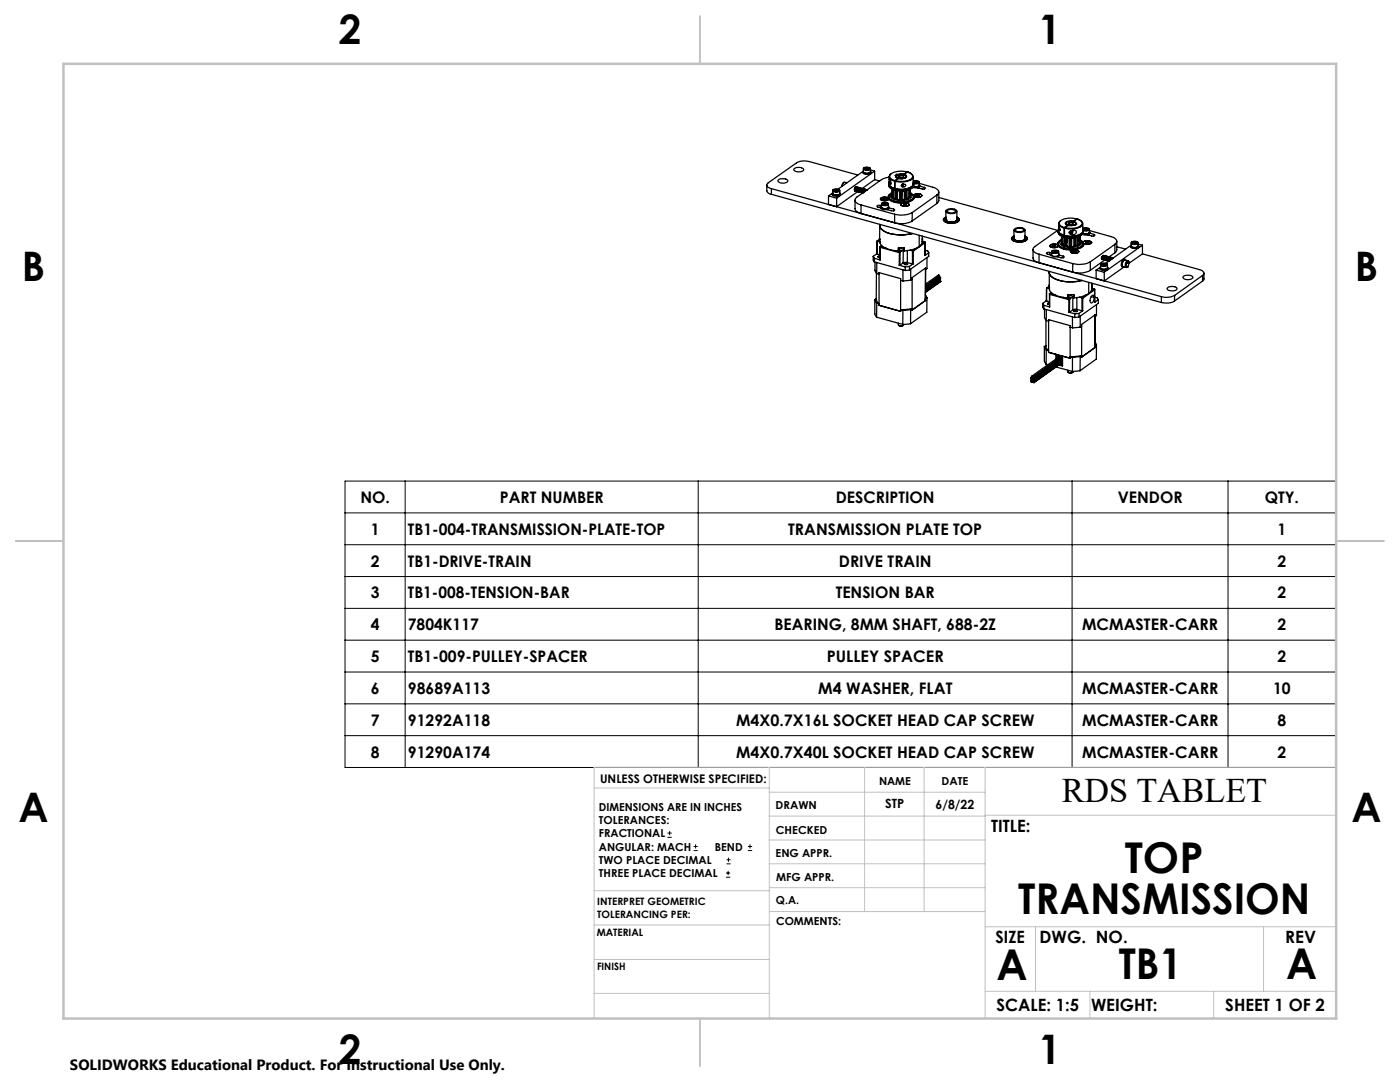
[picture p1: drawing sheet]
<svg xmlns="http://www.w3.org/2000/svg" width="279mm" height="216mm" viewBox="0 0 279 216" stroke-linecap="round" stroke-linejoin="round" font-family="sans-serif">
<g fill="none" stroke="#000" stroke-width=".2">
<path d="M68.9 96h197.6v57.1h-197.6zM80.9 96v57.1M139.3 96v57.1M214 96v57.1M245.1 96v57.1M68.9 102.3h197.6M68.9 108.7h197.6M68.9 115h197.6M68.9 121.4h197.6M68.9 127.7h197.6M68.9 134.1h197.6M68.9 140.4h197.6"/>
<path d="M68.9 146.8h197.6M133.2 167.1h.9M133.2 166.2h.9M133.6 165.8v.9M138.4 169.7h.8M138.4 168.9h.8M138.8 168.5v.8M144.9 175h.8M144.9 174.2h.8M145 172.4h.8M145 171.6h.8M145.3 173.8v.8"/>
<path d="M145.4 171.1v.9M149.3 169.7h.8M149.3 168.9h.8M149.7 168.5v.8"/>
</g>
<g fill="none" stroke="#c0c0c0" stroke-width=".2">
<path d="M118.6 157.2h34.9M153.5 153.1v50.1M153.5 158.1h43.1M172.5 153.1v28.8M184.4 153.1v28.8M196.6 153.1v50.1M266.7 153.1h-148.1v50.1M118.6 177.7h35M153.5 167.6h43.1M153.5 162.8h43.1M153.5 172.4h43.1M153.5 177.1h43.1"/>
<path d="M196.6 162.7h70.1M118.6 198.2h34.9M118.6 191.5h34.9M118.6 184.6h35M153.6 181.9h43M196.6 197.8h70.1M196.6 184.9h70.1M206.7 184.9v12.9M217.5 197.8v5.4M242.2 197.8v5.4M252.2 184.9v12.9"/>
</g>
<path d="M139.7 3.2v9.5M3.1 107.9h9.6M266.7 107.9h9.5M139.7 203.2v9.6" fill="none" stroke="#c0c0c0" stroke-width=".25"/>
<path d="M12.7 12.7h254v190.5h-254z" fill="none" stroke="#c0c0c0" stroke-width=".5"/>
<g fill="none" stroke="#000" stroke-width=".25">
<path d="M153 36.9l.1 1.4 .3 .3 .6 .2M154 37.6l77.8 21.6M154 37.6v1.2M154 38.8l77.8 21.6M155.4 35.9a1.37 1.37 0 0 1 1.8 .2 1.35 1.35 0 0 1-1.9 0zM158.5 33.6a1.37 1.37 0 0 1 1.9 .3 1.39 1.39 0 0 1-2 0zM165.3 39.1l1.7 .4M165.3 39.1v1.7l1.7 .4M166.1 38.7v.1a1.13 1.13 0 0 0 1.6 0v-.1M166.2 38v.6a.94 .94 0 0 0 1.4 0v-.6M166.2 38.5l-.1 .1a1.02 1.02 0 0 0 1.6 .1l-.1-.2M166.2 38.5l-.9 .6"/>
<path d="M166.3 38.8a1.17 1.17 0 0 0 1.2 0M166.3 37.8a.81 .81 0 0 1 1.2 .2 .86 .86 0 0 1-1.2-.1zM166.3 37.8l-.1 .2a.79 .79 0 0 0 1.4-.1l-.2-.1M166.6 37.9l-.1 .1M166.9 37.8l.3 .1M166.9 37.8l-.3 .1M166.9 37.8v.3M167 39.5v1.7M167.2 37.9l-.3 .2-.4-.1M167.2 37.9v.2M168.4 36.4l-.4 .8M169 36.5l-.7-.1-.3 .8"/>
<path d="M170.6 38.1h.1M170.6 39.9v1.9l.6 .5 .6 .3M170.7 38.1h.1M170.7 37.4l-.2 .2 .1 .4M170.8 37.3l-.2 .3 .1 .5M170.8 37.3h.1M170.9 37.4l-.1-.1-.2 .3 .1 .5M170.9 37.3a.53 .53 0 0 0-.1 .8l-.1-.5 .2-.2h.1M170.9 38.1v.1M171 37.3h.1M171 37.3a.47 .47 0 0 0-.4 .3 .47 .47 0 0 0 .1 .5h.1M171 38.2h.1"/>
<path d="M171.1 37.4h.1M171.1 37.4a.49 .49 0 0 0-.2 .7M171.1 37.4a.4 .4 0 0 0-.3 .3 .4 .4 0 0 0 .1 .4M171.2 37.4l-.3 .5 .1 .3M171.2 37.4h.1M171.2 34.9l-9.7-2.7a3.4 3.4 0 0 0-2.6 .3l-5.7 4.1a.6 .6 0 0 0 .4 .9l.4 .1M171.2 37.5l-.1-.1-.2 .3 .1 .5M171.3 38.2h.1M171.3 37.4h.1M171.3 37.4a.49 .49 0 0 0-.1 .8l-4.2 3M171.3 37.5l-.1 .2-.1 .4M171.4 38.3h.1"/>
<path d="M171.4 37.5a.22 .22 0 0 0-.3 0 .22 .22 0 0 0 0 .3v.4h.2M171.4 37.5h.1M171.4 37.5a.49 .49 0 0 0-.1 .7M171.5 37.6l-.1 .6M171.5 37.5a.3 .3 0 0 0-.4 .2 .3 .3 0 0 0 .1 .3l.1 .2M171.5 37.5l-.2 .5 .1 .3M171.5 37.5h.1M171.6 37.6l-.1-.1-.2 .4 .1 .4M171.6 38.3h.1M171.7 37.5h.1M171.7 37.5a.49 .49 0 0 0-.2 .8l-.1-.3 .1-.4h.2M171.7 37.7l-.1 .3 .1 .3"/>
<path d="M171.8 37.6l-.3 .4 .1 .3M171.8 37.6h.1M171.8 37.6a.44 .44 0 0 0-.2 .7M171.8 38.4h.1M171.9 37.6a.49 .49 0 0 0-.1 .8l-.2-.4a.24 .24 0 0 1 .1-.3 .24 .24 0 0 1 .3 0M172 38.5h.1M172 37.6h.1M172 37.6a.47 .47 0 0 0-.1 .8M172.1 37.7h-.2l-.2 .4 .2 .3M172.2 37.7l-.2 .6M172.2 37.7l-.3 .2 .1 .6M172.2 37.7h-.2l-.1 .3 .1 .5"/>
<path d="M172.2 34.3a.94 .94 0 0 0 1.6 0M172.3 37.7a.52 .52 0 0 0-.2 .8l-.1-.5 .2-.3h.1M172.3 33.7v.6a.93 .93 0 0 0 1.4 0v-.6M172.4 37.7a.51 .51 0 0 0-.2 .8M172.4 33.5a.82 .82 0 0 1 1.2 .2 .94 .94 0 0 1-1.2 0zM172.4 34.4a1.11 1.11 0 0 0 1.2 0M172.4 37.8l-.2 .1v.6M172.5 33.5l-.2 .1a.88 .88 0 0 0 1.4 .1l-.1-.2M172.5 37.7l-.3 .3v.5M172.5 37.8l-.1-.1-.1 .2v.6M172.6 37.8h.1M172.6 37.8l-.2 .1-.1 .5"/>
<path d="M172.6 33.6l.6 .2M172.6 33.6l.2 .1M172.7 37.9l-.2-.1-.2 .6M172.8 37.8l-.3 .1-.1 .4 .2-.4M172.8 37.9h-.2l-.1 .4M172.9 37.9l-.3 .3a.24 .24 0 0 1 .1-.3 .24 .24 0 0 1 .2 0M172.9 33.5h.3M172.9 33.5l-.3 .1M172.9 33.5v.3M173 37.9h.1M173 37.9l-.2 .2 .2-.2M173.2 33.5l.2 .1"/>
<path d="M173.2 33.5v.3M173.4 33.6l-.2 .2M173.4 33.6l-.1 .1M173.7 34.1l.1 .1a.73 .73 0 0 1-1.2 .4l-.3-.1v-.4l-5 3.6M173.7 33.9l.9 .2M174.6 34.1l-7.6 5.4M174.6 34.1v1.7M174.6 35.8l-2.6 1.8M174.6 35.8l.9 .3M175.7 39.7l.1 .2M175.8 39.6a1.21 1.21 0 0 1 1.5 .1 1.01 1.01 0 0 1-1.6 0zM176.2 39.7l.2 .1"/>
<path d="M176.2 39.7l.1 .1M176.4 39.6h.3M176.4 39.6l-.2 .1M176.4 39.8h.3M176.4 39.6v.2M176.7 39.6l.1 .1M176.7 39.6v.2M176.8 39.7l-.1 .1M177.2 39.5a1.15 1.15 0 0 0-1.5 .2 1.2 1.2 0 0 0 1.6 0M177.2 39.5h.1M177.3 39.3v.2M177.3 39.7l-.1 .2"/>
<path d="M177.3 39.7a3.5 3.5 0 0 0 2.9 .8M177.3 36.9a1.25 1.25 0 0 0 1.4 1 3.6 3.6 0 0 0 3.6-.8l.1-.2M177.3 39.3a2.32 2.32 0 0 0 2.7 1.1 2.32 2.32 0 0 0 2.4-1.1M177.3 39.2v.1M177.3 39.7h.1M177.4 39.3v.5M177.4 35.3l-1.5 .5-5.2 3.9a.89 .89 0 0 0 .8 1.1l.3 .1M177.4 36.2a1.23 1.23 0 0 0 1.1 1.4M177.4 35.7l.2 .2a.59 .59 0 0 1 .2 .9 .61 .61 0 0 1-.4-.9zM177.4 36.7a1.27 1.27 0 0 0 1.5 1.1 3.4 3.4 0 0 0 3.3-.8v-.3M177.4 36.5v.2a1.2 1.2 0 0 0 1.1 1.1 4.6 4.6 0 0 0 3.6-.5 .52 .52 0 0 0 .1-.8M177.4 35.2v.6"/>
<path d="M177.5 38.8l-.3 .5v.2M177.7 36.7v-.6l-.1 .4 .2 .3M177.7 39.9a4.3 4.3 0 0 0 4.3 0M177.8 34.7a.66 .66 0 0 0-.3 .7 .66 .66 0 0 0 .4 .5l.6 .3M177.9 37.4l.7 .3M178 38.4l-.4 .4M178 37.7l.1 1.6M178 38.5a.63 .63 0 0 0-.3 .7 .63 .63 0 0 0 .5 .5 3.6 3.6 0 0 0 3.8-.4v-.4l-.3-.3M178.1 39.3h.2M178.1 37.7v1.6M178.3 37.9v1.6l.3 .2M178.5 37.6h.1"/>
<path d="M178.5 36.2v1.4M178.6 36.1l-.1 .1M178.6 36.2v1.4M178.6 38v1.7M178.7 36.1l-.1 .1M178.8 35a.45 .45 0 0 0 .4 .6M178.8 35l.1 .1M178.9 35.3l.3 .3M178.9 35.3h.1M178.9 35.2v.1M178.9 39.6l-.3 .1M178.9 39.6l.2 .1"/>
<path d="M178.9 38v1.6M179 35.5l-.1-.3a1.28 1.28 0 0 1 1.9 0l-.1 .3M179 34.8h.1M179 34.8l-.4 .2h.2M179 34.8v.2M179.1 34.8l.1 .1M179.1 38.1v1.7l.4 .1M179.2 35.6h.1M179.2 35.6l-.6 .5M179.3 35.6h.1M179.3 35.6l-.6 .5M179.4 35.1l.5-.1 .4 .2a.58 .58 0 0 1-.9 0z"/>
<path d="M179.4 35.1l.2 .3h.5M179.5 38.1v1.8M179.6 39.8l-.1 .1M179.6 39.8h.3M179.7 38.1l-.1 1.7M179.9 36.9l.1 .3M179.9 39.8l.1 .1M179.9 38.1v1.7M180 36.9a.4 .4 0 0 1 .4-.2 .4 .4 0 0 1 .3 .4 .41 .41 0 0 1-.4 .2 .41 .41 0 0 1-.3-.4zM180 37.1l.2 .1M180.1 38.1l-.1 1.8M180.1 36.7a.25 .25 0 0 1 .1 .3 .25 .25 0 0 1-.3 .1l.1-.2v.3z"/>
<path d="M180.1 36.9v.3M180.1 36.8v.4M180.1 37.2h.1M180.2 36.8l.1 .1-.1 .3zM180.2 37.1l-.1 .2M180.3 36.8h.1M180.4 34.7l-1.3 .1M180.4 34.7l-.1 .2M180.5 34.8l.6-.5 .3 .1a.76 .76 0 0 1 .7 .8 .76 .76 0 0 1-.7 .7l-1.1 .3-1.6-.1M180.5 34.8a.42 .42 0 0 1 .4 .5 .42 .42 0 0 1-.5 .3h-1.1M180.5 34.8l-.1 .1M180.5 38.1v1.7l-.5 .1"/>
<path d="M180.7 39.7h-.2M180.7 39.7h.2M180.7 38v1.7M180.8 35.2a1.28 1.28 0 0 1-1.5 .4M180.9 38v1.7M181 34.3a3.2 3.2 0 0 0-3.4 .8l.2 .5 .8 .5M181 34.3l.1 .1M181 34.3l-.6 .4M181.1 34.3l.7 .3M181.1 34.4h.1M181.3 37.9v1.7l-.4 .1M181.3 39.4h.2"/>
<path d="M181.5 37.8v1.6M181.7 38.5a.74 .74 0 0 1 .6 .6 .74 .74 0 0 1-.5 .8 4.1 4.1 0 0 1-4.4-.4l-.1-.4 .2-.3M181.7 37.7v1.5l-.2 .2M181.7 39h.1M181.8 34.7a.68 .68 0 0 1 .4 .7 .68 .68 0 0 1-.6 .6 5.1 5.1 0 0 1-3 .2M181.9 37.3a4.3 4.3 0 0 1-3.3 .3M182.2 38.9l.2 .1M182.2 36.1a.76 .76 0 0 1 1.1 .3l-.3 .2-.8-.1M182.2 35.3v1.4a1.3 1.3 0 0 1-1.2 .9l-.8 .2-1.6-.2M182.3 39.4v.3M182.3 39a1.24 1.24 0 0 1 1.7 0 1.11 1.11 0 0 1-1.6 .2M182.4 39.3v.2"/>
<path d="M182.4 39.1v.1M182.4 39.2v.1M182.4 36.3l.2 .1M182.4 36.3l.1 .1M182.4 39.2a1.02 1.02 0 0 1-.9 1.1l-.8 .2M182.4 39.2h.1M182.5 38.8a1.05 1.05 0 0 1 1.4 .3 1.14 1.14 0 0 1-1.5-.1zM182.6 36.4h.3M182.6 36.2h.3M182.6 36.2l-.2 .1M182.6 36.2v.2M182.8 39l.2 .1"/>
<path d="M182.8 39l.1 .1M182.9 36.2l.2 .1M182.9 36.2v.2M183 39.1h.3M183 38.9h.3M183 38.9l-.2 .1M183 38.9v.2M183.1 36.3l-.2 .1M183.1 36.3l-.1 .1M183.1 37.5h.1M183.3 36.2l.1 .1a.76 .76 0 0 1-1.1 .3M183.3 38.9l.1 .1"/>
<path d="M183.3 38.9v.2M183.3 37.1l-.4 .2-.6-.1M183.4 36.4v.6l-.1 .2h-1M183.4 36.9h.1a.7 .7 0 0 1-1.1 .4h-.2M183.4 39l-.1 .1M183.4 39v.1M183.4 36.6l3.1 .9 .5 .3a.63 .63 0 0 1 .4 .6 .63 .63 0 0 1-.4 .5M183.6 37.1a1.25 1.25 0 0 1-1.5 .3 4.1 4.1 0 0 1-4.6 0M183.6 37v.1M183.6 37.1l.9 .3M183.9 39v.2M184.5 37.4l.2 .2-.3 .1-1.3-.2"/>
<path d="M184.5 37.4v.3M187 38.9l-4.9 3.5M187 38.9v1.7M187.4 38.3v1.7l-.4 .6M187.4 39.4l23.7 6.6M171.8 40.9l6.7 1.9M171.8 40.9v1.7M171.8 42.6l6.7 1.9M174.3 51.2l.2 .3M174.3 51.2v.7l.2 .3M174.5 52.2l6.2 1.8M174.5 51.5v.7"/>
<path d="M174.5 51.5l1.1 .4M174.6 59.8l.4 .7M174.6 59.8v2.8l.3 .7M174.6 52.3v1.7l.4 .6M174.9 59.6l.2 .7 .3 .3-.4-.1M174.9 59.6l-.3 .2M174.9 54.5v5.2v-.1M175 50.7h.1M175 50.7l-.7 .5M175 54.6l.4 .1M175 52.4v2.2M175 48.1v2.6"/>
<path d="M175 48.1l.6 .2M175 50.7l.6 .2M175.3 51.2v.1l.3 .1M175.3 51.2v.1M175.4 54.4l4.3 1.2v6.5l-4.3-1.2zM175.5 47.6l.1 .6M175.5 47.8l-.5 .3M175.5 47.5l.1 .2M175.6 45a2.27 2.27 0 0 0 2 1.6 9.1 9.1 0 0 0 4.5 0M175.6 45v2.7a1.53 1.53 0 0 0 1.2 1.8l.9 .3 1.6 .3v-.6l1.2-.1v.7M175.6 44.8v.2M175.6 48.2h.1"/>
<path d="M175.6 49.2v.2M175.6 49.3v2.6M175.6 51.1l-.3 .1M175.6 49.2l1.2 .3M175.6 41h-.4l-.2 .2 .8 .3M175.6 41l.3 .1M175.6 49.4l3.9 1M175.6 41v.5M175.6 49.4v2.5M175.8 41.5a1.05 1.05 0 0 0 1.6 0M175.8 41.4v.1M175.9 40.7v.6a.9 .9 0 0 0 1.4 0v-.6"/>
<path d="M175.9 41.2l-.1 .1a1.01 1.01 0 0 0 1.6 .1l-.1-.2M175.9 49l-.3 .2M176 41.5a1.08 1.08 0 0 0 1.2 0M176.1 40.5a.81 .81 0 0 1 1.1 .2 .79 .79 0 0 1-1.2-.1zM176.1 40.5l-.2 .1a.85 .85 0 0 0 1.4 .3v-.3l-.1-.1M176.3 40.6l.2 .2 .5-.1M176.3 40.6l.1 .2M176.5 40.5h.3M176.5 40.5l-.2 .1M176.5 40.5v.3M176.8 40.5l.2 .2M176.8 40.5v.3"/>
<path d="M177 40.7l-.1 .1M177 41.8h.1M177.4 41.4v.1M177.4 41.5l1 .2M178.4 41.7l.1 .2-.3 .2-1.2-.3M178.4 41.7v.4M178.4 50l1.2 .3M178.5 42.8v1.7M179.3 49.7v.1M179.3 49.5v.2M179.3 49.7l.1 .1M179.4 49.5v.3"/>
<path d="M179.4 49.8l.3 .2 .6-.2M179.5 52.9h.1M179.5 52.9l1.2 .4M179.5 50.4v2.5M179.6 50.3l-.1 .1M179.6 49.5h.5M179.6 50.3v2.6M179.7 55.9l.5 .2M179.8 40.8l.1 .2M180 40.6a1.05 1.05 0 0 1 1.4 .3 1.14 1.14 0 0 1-1.6-.1zM180.1 50l-.5 .3M180.2 40.5h.1"/>
<path d="M180.2 53.8v2.3M180.2 52.5l-.6 .4M180.3 49.9l-.1 2.6M180.3 40.8l.1 .1M180.4 49.7l.1 .4M180.4 49.8h.1M180.4 49.7l-.6 .3-.4-.2M180.4 49.5v.2M180.4 40.9h.4M180.5 40.7h.3M180.5 40.7l-.2 .1M180.5 40.7v.2"/>
<path d="M180.5 52.6a.36 .36 0 0 1 .6 .2 .34 .34 0 0 1-.3 .1 .34 .34 0 0 1-.3-.3zM180.5 52.6v.2M180.6 40.5h.1M180.7 40.5l.7 .2a.81 .81 0 0 1-1.2 .4l-.4-.2 .4-.4M180.7 53.3v.7M180.8 40.7l.1 .1M180.8 40.7v.2M180.9 40.8l-.1 .1M181.1 52.4l-.9 .1M181.1 52.4l1 .3M181.1 50v2.4M181.4 40.8l-.1 .2"/>
<path d="M181.5 53.2l-.8 .1M181.5 53.9l-.8 .1M181.5 53.2v.7M181.6 49.9l.5 .2M181.8 55.9l-1.6 .2M181.8 53.7v2.2M182 44.1a4.3 4.3 0 0 1-3.5 .4M182 55.7l-.2 .2M182.1 42.4a4.9 4.9 0 0 1-3.6 .4M182.1 42.4l-.1 1.7M182.1 50.1h.1M182.1 50.1v2.6"/>
<path d="M182.2 52.6l-.1 .1M182.2 50.1v2.5M182.2 52.6l-.7 .6M182.9 49.5l-.8 .6M183.4 49.2a6.2 6.2 0 0 1-2.9 .9M183.4 47v2.2M184 48.2h.1M184.1 47.1l-.1 1.3-.6 .8M184.1 47.5v.2M184.1 48.2l.5 .1M184.1 47.6l-.1 .6M184.6 48.3v.1"/>
<path d="M184.6 48.3l-.8 .5M184.6 48.4l-2.4 1.7M184.6 48.4v2.6M184.6 49.9l.5 .2 .2 .3M184.7 60h.1M184.7 58.8l.3 .6M184.7 58.3l3-2.2zM184.7 59.6v.4M184.7 53.5v6.5M184.7 53.5l-2.7 1.9v6.5l2.7-1.9M185 51.4v2.2l-.3 .2v-.3M185 59.4v2.9l-3.3 2.3"/>
<path d="M185 59.4l-.3 .3M185.3 50.4l-.7 .6M185.3 50.4v.8l-3.8 2.7M187 40.6l-5 3.5M187.3 55.3v.1M187.3 55.3h.1M187.3 55.3l-2.6 1.9M187.4 56l.1 .1M187.5 55.7l.1 .1M187.5 56.1h-.1M187.5 56.1l-2.8 1.9M187.5 55l-.2-.1-2.6 1.8"/>
<path d="M187.5 55l-2.8 2.1M187.5 55l-2.8 2M187.6 55.8l-2.9 2.2M187.6 55.8l-2.9 2.1M187.7 55.5l-.2-.3-2.8 2.1M187.7 55.5l-3 2.2M187.7 55.5l-3 2.1M187.7 56.1l-.1-.1-2.9 2.1M188.5 43.5l-.2 .4M188.6 43.9l.2-.4-.2 .3a1.78 1.78 0 0 0 2.4 .3l.2-.2-.2-.4 .2 .4M188.8 43.9h.1M188.8 43.9a1.46 1.46 0 0 0 2.2 0"/>
<path d="M188.8 43.4a.52 .52 0 0 0-.5 .5 .52 .52 0 0 0 .6 .5 2.12 2.12 0 0 0 2.5-.5l-.1-.3-.3-.2M188.8 43.8a1.44 1.44 0 0 0 2 .3M188.8 43.9a1.49 1.49 0 0 0 2 .2M188.8 43.3a.51 .51 0 0 0-.5 .5 .51 .51 0 0 0 .4 .5 2.49 2.49 0 0 0 2.8-.3l-.1-.3-.4-.4M188.8 42.1v1.8M188.8 42a1.84 1.84 0 0 1 2.1 0l.1 .2a1.49 1.49 0 0 1-2.2-.1zM189.1 42a1.13 1.13 0 0 1 1.6 .2 1.1 1.1 0 0 1-1.6-.1zM191 43.9h.1M191 43.8l-.2 .3M191 43.9l-.2 .2M191 42.2v1.7M191.2 43.5l.3 .4"/>
<path d="M202.1 47.3l-.2 .4M202.4 47.6a1.49 1.49 0 0 0 2.1 0M202.4 47.1a.52 .52 0 0 0-.5 .6 .52 .52 0 0 0 .6 .5 2.27 2.27 0 0 0 2.5-.5l-.1-.3-.4-.3M202.4 47.6a1.39 1.39 0 0 0 2 .2M202.4 45.9v1.7a1.58 1.58 0 0 0 2 .3M202.4 47.1a.51 .51 0 0 0-.5 .5 .51 .51 0 0 0 .5 .5 2.45 2.45 0 0 0 2.6-.4l-.1-.4-.4-.2M202.4 45.8a1.55 1.55 0 0 1 2.2 .1 1.53 1.53 0 0 1-2.2 0zM202.7 45.8a1.26 1.26 0 0 1 1.6 .1 1.04 1.04 0 0 1-1.7 0zM204.5 47.3l.3 .3a1.86 1.86 0 0 1-2.6 .1l.2-.4-.2 .3M204.5 47.6l-.1 .2M204.5 47.3l.3 .3M204.6 47.6h.1"/>
<path d="M204.6 47.6l-.2 .3M204.6 45.9l-.1 1.7M204.8 47.3l.3 .4M206.2 49.8v1.8l.5 .6 .7 .2M207.4 50.7l6.7 1.9M207.4 50.7v1.7M207.4 52.4l6.7 1.9M208.9 57.5l-.1 2.5M208.9 57.5l.5 .1M208.9 57.5v2.6M209.3 56.9l.1 .7M209.3 57.2l-.4 .3"/>
<path d="M209.4 54.4a2.19 2.19 0 0 0 2 1.6 9.1 9.1 0 0 0 4.5 0M209.4 54.2v2.8a1.56 1.56 0 0 0 1.3 1.9l2.4 .5v-.6h1.2v.6M209.4 56.9v.1M209.4 58.6l.1 .1M209.4 58.6l.1 2.6M209.4 58.6l1.3 .3M209.5 50.4h-.6l-.1 .2 1 .3M209.5 50.4l.4 .1M209.5 58.7l3.8 1.1M209.5 50.4v.4M209.5 58.7v2.5M209.5 49.1h.1"/>
<path d="M209.5 49.1l.2 .1M209.7 48.9a1.23 1.23 0 0 1 1.5 .2 1.15 1.15 0 0 1-1.7 0zM209.8 58.3l-.4 .3M209.8 50.9a1.05 1.05 0 0 0 1.6 0M209.8 50.8v.1M209.9 50.6l-.1 .2a.99 .99 0 0 0 1.6 0l-.1-.2M209.9 50.2v.6M210 50a.81 .81 0 0 1 1.2 .2 .86 .86 0 0 1-1.2-.1zM210 50l-.1 .2a.8 .8 0 0 0 1.4 0l-.2-.1M210.1 49.1l.1 .1M210.1 49.1h.1M210.2 48.9l-.1 .2"/>
<path d="M210.2 49.2h.3M210.2 48.9l.3 .1M210.2 48.9v.3M210.3 50.2l.2 .1 .4-.1M210.3 50.2v.1M210.4 50.1h.4M210.4 50.1l-.1 .1M210.4 50.1v.2M210.5 49l.1 .1M210.5 49v.2M210.6 49.1l-.1 .1M210.6 49.1h.1"/>
<path d="M210.8 50.1l.1 .1M210.8 50.1v.2M210.9 50.2v.1M211 51.2h.1M211.1 48.9a1.15 1.15 0 0 0-1.6 .2 1.15 1.15 0 0 0 1.7 0M211.1 48.9h.1M211.2 49.1h.1M211.2 48.6l-.1 .3M211.2 49.1l-.1 .1M211.2 49.1a3.7 3.7 0 0 0 2.8 .8M211.2 46.2a1.44 1.44 0 0 0 1.5 1.1 3.6 3.6 0 0 0 3.4-.7l.1-.4M211.2 48.6h.1"/>
<path d="M211.2 48.8v.4M211.3 45.8l-4.7 3.4a.79 .79 0 0 0-.4 .9 .79 .79 0 0 0 .8 .5l.4 .1M211.3 44.6l.1 1.8 1 .6M211.3 46l-.1 .1a1.87 1.87 0 0 0 2 1.1 2.67 2.67 0 0 0 2.9-1v-.2M211.3 45.9l-.1 .4a2.9 2.9 0 0 0 3 1 1.98 1.98 0 0 0 2-1.1l-.1-.3M211.3 50.2v.6M211.3 48.2l-.2 .3v.4M211.3 45.3l.2 .6-.2-.2zM211.3 46.7a3.9 3.9 0 0 0 4.7 0M211.4 50.8v.1M211.4 50.9l.8 .2M211.5 45.6v.3"/>
<path d="M211.5 45.5v.4M211.5 45.9v-.2l.1 .3M211.6 44.1a.73 .73 0 0 0-.3 .8 .73 .73 0 0 0 .8 .5l.3 .1M211.7 46.7l.7 .3M211.8 47.8l-.5 .4M211.8 47.1l.1 1.6M211.8 47.9a.67 .67 0 0 0-.3 .8 .67 .67 0 0 0 .7 .4 3.4 3.4 0 0 0 3.6-.5v-.4l-.3-.3M211.9 47.1v1.6M212.2 47.2v1.7l.3 .2M212.2 48.7h-.3M212.2 51.1l.2 .2-.3 .2-1.1-.3M212.2 51.1v.3"/>
<path d="M212.2 59.3l1.3 .4M212.4 47h.1M212.4 45.5v1.5M212.4 45.4v.1M212.5 47.9v.3M212.5 48.2l.2 .1M212.5 47.3v.6M212.5 48.2v.9M212.5 45.4l-.1 .1M212.7 44.6l.4 .3M212.7 44.6h.1M212.7 47.8l-.2 .1"/>
<path d="M212.7 47.8h.2M212.7 48.3h.2M212.7 47.8v.2l.3 .2M212.7 49l-.2 .1M212.7 49h.2M212.7 47.4v.4M212.7 48.3v.7M212.8 44.8l-.1-.2a1.31 1.31 0 0 1 2 0l-.2 .2M212.8 47.8v.3M212.8 48.1h.1M212.8 47.8h.1M212.9 47.9v.1"/>
<path d="M212.9 47.8v.1M212.9 47.8a.21 .21 0 0 0-.1 .2 .21 .21 0 0 0 .2 .2M212.9 48v1.2h.5M212.9 47.4v.6M212.9 48l-.1 .1M213.1 44.9v.1M213.1 44.9l-.7 .5M213.1 45h.1M213.1 59.1v.1M213.1 58.8l.1 .4M213.1 45l-.6 .4M213.2 58.8v.4"/>
<path d="M213.2 59.2l.5 .2 .5-.2M213.3 44.5l.4-.1 .5 .2a.56 .56 0 0 1-1 0zM213.3 44.5l.1 .3h.6M213.3 59.8v2.5M213.4 47.4v1.8M213.5 46.2l.8-.3a.48 .48 0 0 1 .5 .6 .48 .48 0 0 1-.7 .3h-.3l-.4-.3-.1-.1zM213.5 59.7l-.2 .1M213.5 58.8h.4M213.5 49.1l-.1 .1M213.5 49.1h.2M213.5 59.7l-.1 2.6M213.5 47.5v1.6"/>
<path d="M213.6 50.2h.1M213.6 50.2l.1 .2M213.7 46.1l-.1 .6M213.7 50a1.18 1.18 0 0 1 1.5 .2 1.01 1.01 0 0 1-1.6-.1zM213.7 46.4l.1 .2 .2-.1M213.7 46.4l.3 .1M213.7 49.1l.2 .1M213.7 47.5v1.6M213.8 46.1l.2-.1v.2M213.8 46.1l-.1 .3M213.8 46.1l.2 .1M213.9 46.7l-.2 .1"/>
<path d="M213.9 47.5v1.7M213.9 59.3l-.4 .4M214 49.9h.1M214 46.2v.3M214.1 46a.54 .54 0 0 1-.4 .7v-.6M214.1 59.3v2.5M214.1 52.6v1.7M214.2 50.2l.1 .1M214.2 50.2v.1M214.2 44.1a1.47 1.47 0 0 0-1.6 .4l.1 .3 .4 .1M214.2 44.1v.1M214.2 59.1l.1 .3"/>
<path d="M214.2 59.2h.1M214.2 58.8a.59 .59 0 0 1-.3 .6 .59 .59 0 0 1-.7-.2M214.3 50.3h.3M214.3 50.1l-.1 .1M214.3 50.1h.3M214.3 44.2l.6-.5 .4 .1a.74 .74 0 0 1 .7 .8 .74 .74 0 0 1-.8 .7l-1.5 .3-1.2-.2M214.3 44.2a.41 .41 0 0 1 .4 .5M214.3 44.2l-.1 .1M214.3 47.4v1.8h-.4M214.3 50.1v.2M214.4 49.8h.1M214.5 49.8l.7 .3a.81 .81 0 0 1-1.2 .4l-.4-.3 .1-.2 .3-.1"/>
<path d="M214.5 49l-.2 .1M214.5 49l.3 .1M214.5 44.8l-.1 .1M214.5 44.8v.1M214.6 44.9l-1.5 .1M214.6 47.4l-.1 1.6M214.6 50.1l.1 .1M214.6 50.1v.2M214.7 44.6v.1M214.7 44.6h.1M214.7 44.7v.2M214.7 50.2l-.1 .1"/>
<path d="M214.7 50.2v.1M214.7 44.7h.1M214.7 44.7h.2l-.3 .2M214.8 47.3v1.8M214.8 43.7a3.7 3.7 0 0 0-3.3 .6l-.1 .3 .2 .4 .8 .4M214.8 43.7h.1M214.8 43.7l-.6 .4M214.9 43.7a1.12 1.12 0 0 1 1.1 1.2 3.5 3.5 0 0 1-3.6 .6M214.9 43.7h.1M214.9 59.4v2.3M215.1 47.3v1.7l-.3 .1M215.1 47.5l.3 .2"/>
<path d="M215.1 48.8h.3M215.2 50.2h.1M215.2 50.2v.2M215.4 47.7v.2M215.4 47.9l-.3 .1M215.4 47.2v.5M215.4 47.9v.9M215.4 59.3l.5 .1M215.5 47.8a.79 .79 0 0 1 .6 .8 .79 .79 0 0 1-.6 .8 4.2 4.2 0 0 1-4.2-.5l-.1-.3 .1-.4M215.5 48.3h.1M215.5 47.1v1.5l-.1 .2M215.7 46.6a3.9 3.9 0 0 1-3.3 .4"/>
<path d="M215.8 49.2a4.5 4.5 0 0 1-3.6 .4M215.9 59.4l.2 .1M215.9 59.4v2.6M216 48.2l.1 .2M216.1 45.6h.1M216.1 44.6v1a1.42 1.42 0 0 1-1.6 1.5h-1.3l-.8-.1M216.1 59.5v2.5M216.1 48.6l.2 .3M216.1 48.4l.2 .2M216.1 48.4a1.15 1.15 0 0 1 1.7 0 1.11 1.11 0 0 1-1.5 .2M216.1 48.8v.3M216.2 45.6a.81 .81 0 0 1 1.1 .2 .99 .99 0 0 1-1.2 0z"/>
<path d="M216.2 48.3a1.14 1.14 0 0 1 1.6 .1 1.01 1.01 0 0 1-1.6-.1zM216.2 48.6a1.34 1.34 0 0 1-1.4 1.1l-.8 .1a3.1 3.1 0 0 1-2.8-1v-.2M216.2 45.6h-.1M216.3 48.6a.97 .97 0 0 1-1 1l-.8 .2M216.3 48.5v.1M216.4 45.7l.1 .2M216.4 45.7l.1 .1M216.5 45.9h.4M216.6 45.6h.3M216.6 45.6l-.2 .1M216.6 45.6l-.1 .3M216.7 48.4l.1 .1"/>
<path d="M216.7 48.4v.1M216.7 58.9l-.8 .5M216.8 48.5h.3M216.9 48.3l-.2 .1M216.9 48.3h.2M216.9 48.3v.2M216.9 45.6l.2 .1M216.9 45.6v.3M217.1 45.7l-.2 .2M217.1 45.7l-.1 .1M217.1 48.3l.2 .1M217.1 48.3v.2"/>
<path d="M217.3 45.6l.1 .1a.8 .8 0 0 1-1.3 .2M217.3 48.4l-.2 .1M217.3 48.4l-.1 .1M217.3 58.6a5.7 5.7 0 0 1-3 .8M217.3 56.3v2.3M217.4 45.8v.6a1.08 1.08 0 0 1-1.3 .1 1.11 1.11 0 0 0 1.2 0M217.4 46.3l.1 .2a1.17 1.17 0 0 1-1.4 .1M217.4 46l4.3 1.2a.96 .96 0 0 1 .9 .4 .96 .96 0 0 1 .1 1l-.2 .2M217.5 46.5a1.13 1.13 0 0 1-1.5 .2M217.5 46.4v.1M217.5 46.5l.8 .3M217.6 53.9a4.4 4.4 0 0 1-3.5 .4"/>
<path d="M217.6 52.2a4.8 4.8 0 0 1-3.5 .4M217.6 52.2v1.7M217.8 48.4h.1M217.8 48.4l-.1 .2M217.8 59.2l.6 .2M217.8 59.1l.3-.2a.85 .85 0 0 1 0 1.4l-.3 .2a.93 .93 0 0 1 0-1.4zM217.9 56.9l-.1 1.1-.5 .6M217.9 56.8v.2M217.9 56.5v1M217.9 57.5l.5 .2M218.3 46.8l.2 .1-.2 .2-1.2-.2M218.3 46.8v.3"/>
<path d="M218.4 57.7v.1M218.4 57.7l-.7 .5M218.4 57.8l-2.3 1.7M218.4 57.8v2.5M218.5 57.8l-.1 2.5M218.5 59.3l.5 .1 .2 .4M218.8 53.9l1.6 .4M218.8 53.9v1.7l1.6 .5M219.2 59.8l-.8 .5M219.2 59.8v.7l-3.9 2.8M219.5 53.5a.91 .91 0 0 0 1.6 .2v-.2M219.6 52.8v.6a.9 .9 0 0 0 1.4 0v-.6"/>
<path d="M219.7 53.6a1.17 1.17 0 0 0 1.2 0M219.8 52.6a.77 .77 0 0 1 1.1 .2 .79 .79 0 0 1-1.2-.1zM219.8 52.6l-.2 .2a.89 .89 0 0 0 1.4 0l-.1-.2M219.9 51.3l.1 .4-.2-.1M220 52.8l.2 .1 .5-.1M220 52.8l.1 .1M220.1 51.8h.1M220.2 52.6h.3M220.2 52.6l-.2 .2M220.2 52.6v.3M220.2 51h-.1a.52 .52 0 0 0 0 .8M220.2 51h.1"/>
<path d="M220.2 51a.5 .5 0 0 0-.1 .8M220.2 51h.1a.47 .47 0 0 0-.1 .8 .5 .5 0 0 1 0-.8zM220.3 51.8h.1M220.3 51h.1M220.4 54.3v1.8M220.4 51.9h.1M220.5 51h.1M220.5 51a.53 .53 0 0 0-.2 .8M220.5 51a.49 .49 0 0 0-.2 .8M220.5 51.9l-2.9 2M220.5 52.6l.2 .2M220.5 52.6v.3"/>
<path d="M220.6 51.2l.1-.1a.47 .47 0 0 0-.1 .8 .44 .44 0 0 1 0-.7zM220.6 51.1a.48 .48 0 0 0-.2 .8M220.6 51.1h.1M220.6 51.1a.5 .5 0 0 0-.2 .8M220.7 51.9h.1M220.7 52.8l-.1 .1M220.7 51.1h.1M220.8 52h.1M220.8 51.2h.1M220.8 51.2a.49 .49 0 0 0-.1 .7M220.9 51.3l-.1-.1a.5 .5 0 0 0-.1 .7M220.9 51.2a.54 .54 0 0 0-.1 .8"/>
<path d="M220.9 51.2h.1M220.9 51.2a.5 .5 0 0 0-.1 .8M221 52h.1M221 53.3l.1 .1a.98 .98 0 0 1-1.6 .1l.1-.2-.8 .6M221.1 51.2h.1M221.1 51.2a.48 .48 0 0 0-.2 .8 .4 .4 0 0 1-.1-.4 .4 .4 0 0 1 .3-.3M221.2 51.3a.53 .53 0 0 0-.2 .7M221.2 51.3a.49 .49 0 0 0-.2 .7M221.2 51.2v.1M221.2 51.3h.1a.47 .47 0 0 0-.1 .8 .52 .52 0 0 1 0-.8zM221.2 52.1h.1M221.3 51.3h.1"/>
<path d="M221.4 51.3h.1M221.4 51.3a.5 .5 0 0 0-.1 .8M221.4 51.3l-.1 .1a.52 .52 0 0 0 0 .7M221.5 51.3l-.2 .3v.5M221.5 51.3h.1M221.6 51.4a.44 .44 0 0 0-.3 .7M221.7 51.4h.1M221.7 51.4l-.3 .2v.4M221.7 51.4l-.3 .2v.5M221.8 51.4h.1M221.8 51.4l-.2 .1-.1 .5M221.8 51.4l-.3 .3v.3"/>
<path d="M221.9 51.4l-.3 .5M221.9 51.4h.1M222 51.5h.1M222 51.5l-.2 .3M222.1 51.5l-.1 .1M222.1 51.5l-.2 .1M222.1 51.5h.1M222.5 48.8l-4.9 3.4M222.5 48.8v1.6M222.5 50.4l-1.2 .9M222.9 48.2v1.7l-.4 .5M222.9 49.2l1.7 .5"/>
<path d="M224.3 51.9h.1M224.3 51.9a.99 .99 0 0 0-.3 1.2M224.3 53.3l-3.9 2.8M224.5 51.8a.91 .91 0 0 0-.4 1.5M224.6 51.9l-.1-.1a1.01 1.01 0 0 0-.4 1.5l.2-.1M224.8 53h.1M225 53.3h.1M225 52.1h.1a.73 .73 0 0 1-.4 1.2v-.7zM225 52.4l.1 .1zM225 52.4l-.2 .6M225.1 52l-.6-.1a.89 .89 0 0 0-.3 1.3l.6 .2M225.2 52.2v-.2a.84 .84 0 0 0-.4 1.4l.2-.1"/>
<path d="M225.2 52.2h.1M225.6 49.1a.95 .95 0 0 0 1.7 0M225.7 48.5v.6a.93 .93 0 0 0 1.5 0v-.6M225.8 48.4a.79 .79 0 0 1 1.2 .1 .86 .86 0 0 1-1.2-.1zM225.8 49.2a.95 .95 0 0 0 1.2 0M225.9 48.3l-.1 .1a.82 .82 0 0 0 1.3 .2l.1-.1-.2-.2M226.1 48.4l.2 .1M226.1 48.4l.1 .1M226.3 48.5h.3M226.3 48.3h.3M226.3 48.3l-.2 .1M226.3 48.3v.2"/>
<path d="M226.6 48.3l.2 .1M226.6 48.3v.2M226.8 48.4l-.2 .1M226.8 48.4l-.1 .1M227.2 49v.1a.96 .96 0 0 1-1.4 .3l-.2-.3 .1-.1-5 3.5M227.2 48.7l.8 .2M228 50.7l11.4 3.1 .5 .2 .3 .3v.3l-.2 .4M228 48.9l-7.6 5.4M228 48.9v1.8M228 50.7l-2.7 1.8M231.8 59.2v1.2M232.9 57.5a1.37 1.37 0 0 1 2 .1 1.48 1.48 0 0 1-2 0z"/>
<path d="M234.4 58.9a3.8 3.8 0 0 1-2.6 .3M234.4 58.9v1.2M236.2 55.1a1.71 1.71 0 0 1 1.9 .2 1.22 1.22 0 0 1-2 .2zM240 55l-5.6 3.9M240 55v1.1M240 56.1l-5.6 4M240.3 54.5v1.2l-.3 .4M174.9 63.3l5.3 1.4M175 60.5l-.1 2.8M179.3 64.5a.54 .54 0 0 0 .3 .5 .54 .54 0 0 0 .6-.1M179.4 64.9l.3 .2 .5-.1M180.2 64.9v.1"/>
<path d="M180.2 64.9h.1M180.2 64.7v.2M180.2 61.9v2.8M180.3 64.7l-.1 .2M181.7 64.6l-1.5 .1M181.8 61.8l-1.6 .1M181.8 61.8l.2-.2-2.3 .2 .5 .1M181.8 61.8l-.1 2.8M205.8 75.9l-.1 .1M205.9 75.2l-.2 .1M206 76.1h.1v.1l-.1 .1zM206 76.1l-.2 .1"/>
<path d="M206 75.9l.3-.2-.3 .3M206.1 75.5l.2-.1 .1 .2M206.1 75.5l.2 .2 .1-.1M206.1 75.5l-.3 .3M206.1 76l-.1 .1M206.1 76l-.3 .1M208.1 60.5l.2 .4M208.1 60.5v.7l.2 .4M208.3 60.9l1.2 .3M208.3 61.6l6.2 1.8M208.3 60.9v.7M208.4 69.1l.4 .8"/>
<path d="M208.4 69.1v2.9l.4 .7M208.5 61.7v1.7l.3 .6M208.7 69l.1 .5 .5 .5-.5-.1M208.7 69l-.3 .1M208.7 69h.1M208.7 63.9v5.1M208.8 72.7l.3 .1M208.8 60l.1 .1M208.8 60l-.7 .5M208.8 64l.5 .1M208.8 61.8v2.2M208.8 69.9v2.8"/>
<path d="M208.9 60.1l.5 .1M209.1 60.5l.1 .2h.2M209.1 60.5v.2M209.3 70.3v-6.5l4.3 1.2v6.5M209.3 70.3l4.3 1.2M209.3 70.3l1.4 .4M209.4 60.5h-.3M209.7 72.9h.1M210.7 72.2h.1M210.7 70.7l1.3 .4M210.7 70.7v.9M210.8 73.2l3.2 .9 1.5-.1"/>
<path d="M210.9 71.5v-.5l.9 .3v1.4h-.2M210.9 72h.1M211 72h.1M211.3 71.7v.1M211.3 71.6v.1M211.3 71.7l-5.3 3.8M211.3 72.8l.7 .2M211.5 72l.2 .1M211.5 72.3v.1M211.5 72.4v.1M211.5 72.4l-5.4 3.8M211.6 71.4l-.3-.2-5.3 3.8"/>
<path d="M211.6 71.4l-5.5 3.9M211.6 71.4l-5.4 3.8M211.6 72.6l.2 .1M211.7 72.1l-.1 .1M211.7 72.1l-5.4 3.9M211.8 71.8l-.3-.2-5.6 4M211.8 71.8l-5.7 4M211.8 72.5l-.2-.1-5.5 3.9M211.8 72.5l-5.4 3.8M211.8 71.8l-5.4 3.8M212 71.1h.1M212 71.1v1.9"/>
<path d="M212.1 71.1l1.5 .4M212.1 71.1l-.1 1.9M213.1 73.9a.54 .54 0 0 0 .3 .5 .54 .54 0 0 0 .6-.1M213.2 74.3l.3 .1 .5-.1M213.3 62.3h.1M213.3 62.3l1.2 .3M213.6 65.3l.4 .1M214 74.3h.1M214 63.2v2.2M214 71.3v3M214.1 74.1l-.1 .2M214.1 61.8l-.7 .5"/>
<path d="M214.3 62a.36 .36 0 0 1 .6 .2 .34 .34 0 0 1-.3 .1 .34 .34 0 0 1-.3-.3zM214.3 62v.2M214.5 62.6v.8M214.9 61.7l-.8 .1M214.9 61.7l1 .3M215.3 62.5l-.8 .1M215.3 63.3l-.8 .1M215.3 62.5v.8M215.6 65.3l-1.6 .1M215.6 71.2l.3-.3-2.3 .3 .4 .1M215.6 71.2l-1.6 .1M215.6 63.1v2.2"/>
<path d="M215.6 71.2l-.1 2.8M215.9 65.1l-.3 .2M215.9 62h.2M216.1 62l-.8 .5M218.5 68.2l.3 .6M218.5 68.9v.5M218.5 62.8v6.6M218.5 62.8l-2.6 1.9v6.6l2.6-1.9M218.8 60.8v2.2l-.3 .1v-.3M218.8 68.8v2.8l-3.3 2.4M218.8 68.8l-.3 .2M234.4 60.1a3.4 3.4 0 0 1-2.6 .3"/>
<circle cx="205.8" cy="76.1" r=".1"/>
<circle cx="205.8" cy="75.4" r=".14"/>
<circle cx="205.9" cy="75.8" r=".11"/>
<circle cx="206.1" cy="75.1" r=".16"/>
<circle cx="206.2" cy="76" r=".11"/>
<circle cx="206.3" cy="76.3" r=".1"/>
</g>
<g font-size="8.5">
<text x="224.5" y="174.2">TOP</text>
<text x="203.2" y="182.3">TRANSMISSION</text>
<text x="198.9" y="195.5">A</text>
<text x="223.3" y="195.4">TB1</text>
<text x="256.7" y="195.4">A</text>
</g>
<g font-size="8.1">
<text x="67.6" y="8.9">2</text>
<text x="207.3" y="8.9">1</text>
<text x="4.4" y="56.1">B</text>
<text x="270.4" y="56.1">B</text>
<text x="3.7" y="164.1">A</text>
<text x="269.7" y="164.1">A</text>
<text x="67.6" y="212.4">2</text>
<text x="207.3" y="212.4">1</text>
</g>
<text font-size="6.9" x="211.9" y="160.1">RDS TABLET</text>
<g font-size="3.4">
<text x="197.8" y="166">TITLE:</text>
<text x="198.7" y="188.1">SIZE</text>
<text x="207.5" y="188.1">DWG. NO.</text>
<text x="256.5" y="188.2">REV</text>
<text x="198.8" y="201.7">SCALE: 1:5</text>
<text x="217.7" y="201.8">WEIGHT:</text>
<text x="244.5" y="201.7">SHEET 1 OF 2</text>
</g>
<g font-size="3.2">
<text x="71.9" y="100.4">NO.</text>
<text x="99.7" y="100.4">PART NUMBER</text>
<text x="166.8" y="100.4">DESCRIPTION</text>
<text x="223.1" y="100.4">VENDOR</text>
<text x="252.4" y="100.4">QTY.</text>
<text x="74" y="106.7">1</text>
<text x="81.4" y="106.7">TB1-004-TRANSMISSION-PLATE-TOP</text>
<text x="157.3" y="106.7">TRANSMISSION PLATE TOP</text>
<text x="254.9" y="106.7">1</text>
<text x="74" y="113.1">2</text>
<text x="81.4" y="113.1">TB1-DRIVE-TRAIN</text>
<text x="167.4" y="113.1">DRIVE TRAIN</text>
<text x="254.9" y="113.1">2</text>
<text x="74" y="119.4">3</text>
<text x="81.4" y="119.4">TB1-008-TENSION-BAR</text>
<text x="166.8" y="119.4">TENSION BAR</text>
<text x="254.9" y="119.4">2</text>
<text x="74" y="125.8">4</text>
<text x="81.4" y="125.8">7804K117</text>
<text x="154.6" y="125.8">BEARING, 8MM SHAFT, 688-2Z</text>
<text x="216" y="125.8">MCMASTER-CARR</text>
<text x="255" y="125.8">2</text>
<text x="74" y="132.1">5</text>
<text x="81.4" y="132.1">TB1-009-PULLEY-SPACER</text>
<text x="165" y="132.1">PULLEY SPACER</text>
<text x="255" y="132.1">2</text>
<text x="74" y="138.5">6</text>
<text x="81.4" y="138.5">98689A113</text>
<text x="163.3" y="138.5">M4 WASHER, FLAT</text>
<text x="216" y="138.5">MCMASTER-CARR</text>
<text x="254.1" y="138.5">10</text>
<text x="74" y="144.8">7</text>
<text x="81.4" y="144.8">91292A118</text>
<text x="146.9" y="144.8">M4X0.7X16L SOCKET HEAD CAP SCREW</text>
<text x="216" y="144.8">MCMASTER-CARR</text>
<text x="255" y="144.8">8</text>
<text x="74" y="151.2">8</text>
<text x="81.4" y="151.2">91290A174</text>
<text x="146.9" y="151.2">M4X0.7X40L SOCKET HEAD CAP SCREW</text>
<text x="216" y="151.2">MCMASTER-CARR</text>
<text x="255" y="151.2">2</text>
</g>
<text font-size="3" x="14" y="213.5">SOLIDWORKS Educational Product. For Instructional Use Only.</text>
<g font-size="2.5">
<text x="176.7" y="161.3">STP</text>
<text x="186.7" y="161.4">6/8/22</text>
</g>
<text font-size="2.4" x="119.8" y="156.2">UNLESS OTHERWISE SPECIFIED:</text>
<g font-size="2.2">
<text x="119.5" y="161.8">DIMENSIONS ARE IN INCHES</text>
<text x="154.8" y="161.4">DRAWN</text>
<text x="175.4" y="156.6">NAME</text>
<text x="187.9" y="156.7">DATE</text>
<text x="119.5" y="164.4">TOLERANCES:</text>
<text x="119.5" y="167.1">FRACTIONAL</text>
<text x="154.9" y="166.3">CHECKED</text>
<text x="119.5" y="169.7">ANGULAR: MACH</text>
<text x="119.5" y="172.4">TWO PLACE DECIMAL</text>
<text x="142.6" y="169.7">BEND</text>
<text x="154.8" y="171">ENG APPR.</text>
<text x="119.5" y="175">THREE PLACE DECIMAL</text>
<text x="154.9" y="175.7">MFG APPR.</text>
<text x="154.9" y="180.4">Q.A.</text>
<text x="154.9" y="184.6">COMMENTS:</text>
</g>
<g font-size="2">
<text x="119.2" y="180.6">INTERPRET GEOMETRIC</text>
<text x="119.2" y="183.1">TOLERANCING PER:</text>
<text x="119.1" y="186.7">MATERIAL</text>
<text x="119.1" y="193.5">FINISH</text>
</g>
</svg>
